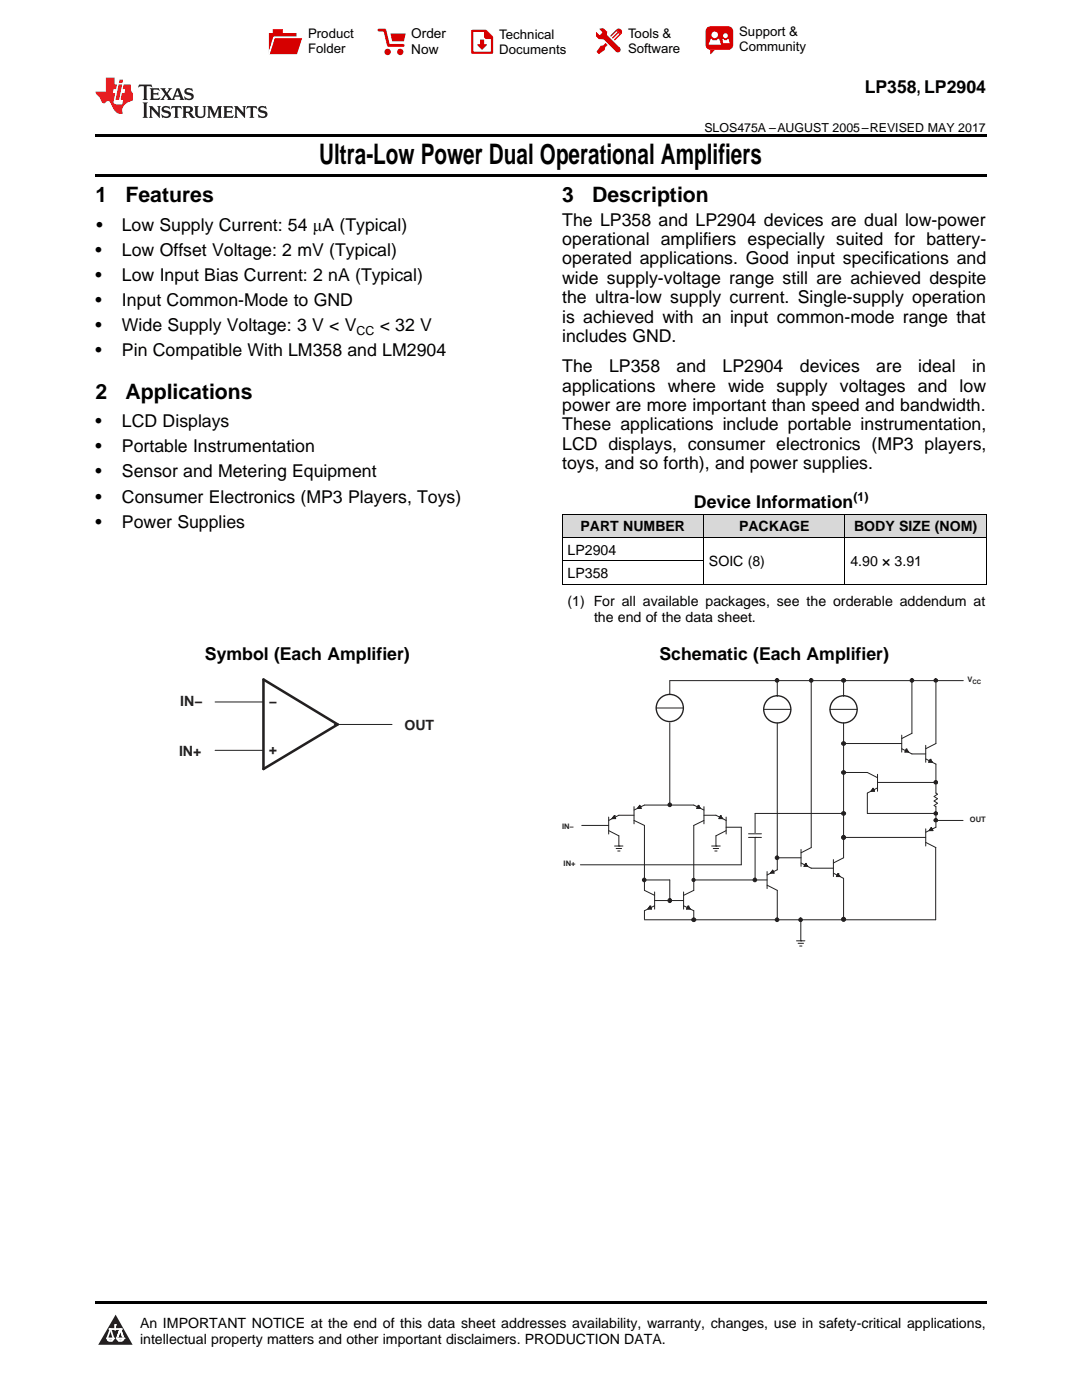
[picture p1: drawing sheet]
<svg xmlns="http://www.w3.org/2000/svg" width="216mm" height="279mm" viewBox="0 0 216 279" stroke-linecap="round" stroke-linejoin="round" font-family="sans-serif">
<g fill="#d8d8d8">
<path d="M112.2 102.7h28.2v4.6h-28.2z"/>
<path d="M140.4 102.7h28.2v4.6h-28.2z"/>
<path d="M168.6 102.7h28.2v4.6h-28.2z"/>
</g>
<path d="M23.1 262.4l3.4 6h-6.9z" fill="#231f20"/>
<path d="M21.4 267.1h1.2l-.3 .5h-.3a.55 .55 0 0 1-.6-.5z" fill-rule="evenodd" fill="#fff"/>
<path d="M21.4 267.1h1.2l-.3 .5h-.3a.55 .55 0 0 1-.6-.5z" fill="none" stroke="#231f20" stroke-width=".34"/>
<path d="M21.4 267.1l1.2 .1-.3 .4h-.5z" fill="none" stroke="#fff" stroke-width=".34"/>
<path d="M23 265.3h.1" fill="none" stroke="#fff" stroke-width=".34"/>
<path d="M23 264.4v.9z" fill="#fff"/>
<path d="M23 264.4v.9z" fill="none" stroke="#fff" stroke-width=".34"/>
<circle cx="23" cy="264.4" r=".17" fill="#fff"/>
<path d="M21.9 265.2h.1" fill="none" stroke="#fff" stroke-width=".34"/>
<path d="M21.9 265.2h2.3z" fill="#fff"/>
<path d="M21.9 265.2h2.3z" fill="none" stroke="#fff" stroke-width=".34"/>
<circle cx="24.2" cy="265.2" r=".17" fill="#fff"/>
<path d="M23.3 267.1h.1" fill="none" stroke="#fff" stroke-width=".34"/>
<path d="M24 265.2l-.7 1.9z" fill="#fff"/>
<path d="M24 265.2l-.7 1.9z" fill="none" stroke="#fff" stroke-width=".34"/>
<path d="M24 265.2l.7 1.9z" fill="#fff"/>
<path d="M24 265.2l.7 1.9z" fill="none" stroke="#fff" stroke-width=".34"/>
<path d="M24.6 267.1h.1" fill="none" stroke="#fff" stroke-width=".34"/>
<circle cx="21.4" cy="267.1" r=".17" fill="#fff"/>
<path d="M22.1 265.2l-.7 1.9z" fill="#fff"/>
<path d="M22.1 265.2l-.7 1.9z" fill="none" stroke="#fff" stroke-width=".34"/>
<path d="M22.1 265.2l.5 1.9z" fill="#fff"/>
<path d="M22.1 265.2l.5 1.9z" fill="none" stroke="#fff" stroke-width=".34"/>
<circle cx="22.6" cy="267.1" r=".17" fill="#fff"/>
<path d="M23.4 267.1h1.3a.65 .65 0 0 1-.7 .5 .65 .65 0 0 1-.6-.5z" fill-rule="evenodd" fill="#fff"/>
<path d="M23.4 267.1h1.3a.65 .65 0 0 1-.7 .5 .65 .65 0 0 1-.6-.5z" fill="none" stroke="#231f20" stroke-width=".34"/>
<path d="M23.4 267.1h1.3l-.4 .5h-.6z" fill="none" stroke="#fff" stroke-width=".34"/>
<path d="M23.3 267.1h.1" fill="none" stroke="#fff" stroke-width=".34"/>
<circle cx="24.7" cy="267.1" r=".17" fill="#fff"/>
<path d="M19 259.7h177.8v.5h-177.8z" fill="#000"/>
<g fill="none" stroke="#231f20" stroke-width=".2">
<path d="M126.5 163.7l2.1 1v13l2 1M126.5 161v3.4M127.3 161.3h.6M127.3 161.2h.6M127.4 161.1h.4M127.5 161h.3M127.6 160.9h.2M127.6 160.8h.1M127.6 160.7l.4 .6h-.8zM128.6 160.7l-2.1 1M128.6 175.6h5v4.1M130.6 178v3.4"/>
<path d="M130.6 179.7h5.8M136.4 178v3.4M138.4 160.7l2.1 1M139.1 161.3h.6M139.1 161.2h.6M139.2 161.1h.4M139.2 161h.3M139.2 160.9h.3M139.3 160.8h.1M139.3 160.7l.5 .6h-.8zM140.5 161v3.4M140.5 163.7l-2.1 1v13l-2 1"/>
<path d="M142.9 162.7l2 1M143.5 163.3h.6M143.5 163.2h.6M143.6 163.1h.4M143.6 163.1h.3M143.7 163h.2M143.7 162.9h.1M143.8 162.8h.1M143.8 162.8l.4 .6h-.8zM144.9 163.1v3.3M144.9 165.8l-2 1M153.1 176.7l2 1"/>
<path d="M153.1 173.9v3.4M153.8 174.2h.6M153.8 174.1h.6M153.9 174h.4M154 173.9h.3M154.1 173.9h.2M154.1 173.8h.1M154.1 173.7h.1M154.2 173.7l.3 .6h-.8zM155.1 173.6l-2 1M159.8 172.2l2.1 1.1M159.8 169.5v3.4"/>
<path d="M160.5 172.8h.6M160.5 172.7h.6M160.6 172.6h.3M160.6 172.5h.3M160.7 172.4h.1M160.7 172.3h.1M160.7 172.3l.5 .6h-.8zM161.9 169.2l-2.1 1M129.3 181.3h.6M129.4 181.3h.5M129.4 181.2h.5M129.5 181.1h.4"/>
<path d="M129.6 181h.2M129.6 180.9h.2M129.7 180.9h.1M129.7 180.8l.3 .6h-.7zM130.6 180.8l-2 1v1.7M136.4 180.8l2 1v1.8M137 181.3h.7M137.1 181.3h.5M137.1 181.2h.4M137.2 181.1h.3M137.2 181h.2M137.3 180.9h.1"/>
<path d="M137.3 180.8l.5 .6h-.8z"/>
</g>
<circle cx="138.4" cy="175.6" r=".32" fill="#231f20"/>
<g fill="none" stroke="#231f20" stroke-width=".2">
<path d="M133.6 135.9v2.7M133.6 135.8h58.6M155.1 135.8v3.1M161.9 135.8v33.4M168.3 135.8v3.1M182 135.8v10.6l-2.1 1M186.4 135.9h.7M186.4 135.7h.7M186.4 136h.6M186.4 135.7h.6M186.5 136.1h.5M186.5 135.6h.5"/>
<path d="M186.7 135.8v12.6l-2 1M130.9 141.3h5.5M133.6 144.2v16.5M152.4 141.6h5.4M155.1 144.3v29.3M165.6 141.6h5.4M168.3 144.3v26.9l-2 1M168.3 154.2h4.8l2 1M168.3 148.4h11.6M173.8 157.9h.7M173.9 157.8h.5M174 157.7h.4"/>
<path d="M174 157.6h.4M174.1 157.5h.2M174.2 157.4h.1M174.2 157.3h.1M174.2 157.3l.3 .6h-.7zM175.1 157.2l-2 1.1v4h14M175.1 154.5v3.4M175.1 156.2h12M179.9 149.4l2.1 1.1h2.7M179.9 146.7v3.4M180.6 150h.6M180.7 149.9h.5"/>
<path d="M180.7 149.8h.4M180.7 149.7h.3M180.8 149.6h.1M180.8 149.5h.1M180.8 149.5l.5 .6h-.7zM184.7 151.5l2 1v5.8l.4 .2-.7 .5 .7 .4-.7 .5 .7 .4-.7 .5 .3 .2v4.1l-2 1M184.7 148.7v3.4M185.3 152h.7M185.4 152h.5M185.4 151.9h.4M185.5 151.8h.3M185.5 151.7h.3"/>
<path d="M185.6 151.6h.1M185.6 151.5h.1M185.6 151.5l.5 .6h-.8zM186.4 156.2h.7M186.4 156.1h.7M186.4 156.3h.6M186.4 156h.6M186.5 156.4h.5M186.5 155.9h.5M116.1 164.7h5.4M121.5 165.8l2 1v2M121.5 163.1v3.3"/>
<path d="M122.2 163.3h.6M122.2 163.2h.6M122.3 163.1h.4M122.4 163.1h.3M122.4 163h.3M122.5 162.9h.1M122.6 162.8h.1M122.6 162.8l.3 .6h-.8zM126.5 162.7h-3l-2 1M128.6 160.7h9.8M138.4 175.6h14.7M140.5 162.7h2.4"/>
<path d="M142.9 166.8v2M144.9 165.1h3v7.5h-32.1M155.1 177.7v5.9M155.1 171.2h4.7M161.9 173.3h4.4M166.3 174.3l2 1v8.2M166.3 171.6v3.3M166.9 174.9h.7M167 174.8h.5M167 174.7h.5M167.1 174.6h.3M167.1 174.5h.2"/>
<path d="M167.2 174.4h.1M167.2 174.4l.4 .5h-.7zM168.3 162.3h-17.6v13.3M168.3 167.1h16.4M184.7 165.4v3.4M184.7 168.1l2 1.1M185.4 165.7h.7M185.5 165.6h.6M185.6 165.5h.4M185.6 165.4h.4M185.7 165.3h.2M185.8 165.2h.1"/>
<path d="M185.8 165.1h.1M185.8 165.1l.4 .7h-.8zM186.4 162.4h.7M186.4 162.2h.7M186.4 163.7h5.8M186.4 163.8h.7M186.4 163.6h.7M186.4 162.5h.6M186.4 163.9h.6M186.4 163.6h.6M186.5 162.6h.5M186.5 162.1h.5"/>
<path d="M186.5 164h.5M186.5 163.5h.5M186.7 169.2v14.4h-58.1M159.8 183.6v4.2"/>
<circle cx="186.7" cy="135.8" r=".32"/>
<circle cx="186.7" cy="156.1" r=".32"/>
<circle cx="138.4" cy="175.6" r=".32"/>
<circle cx="186.7" cy="163.7" r=".32"/>
<circle cx="186.7" cy="162.3" r=".32"/>
</g>
<g fill="none" stroke="#231f20" stroke-width=".27">
<circle cx="133.6" cy="141.3" r="2.71"/>
<circle cx="155.1" cy="141.6" r="2.71"/>
<circle cx="168.3" cy="141.6" r="2.71"/>
</g>
<circle cx="138.4" cy="183.6" r=".39" fill="#231f20"/>
<g fill="none" stroke="#231f20" stroke-width=".2">
<path d="M138.4 183.6h.1"/>
<circle cx="138.4" cy="183.6" r=".39"/>
</g>
<circle cx="168.3" cy="183.5" r=".41" fill="#231f20"/>
<g fill="none" stroke="#231f20" stroke-width=".2">
<path d="M168.3 183.5h.1"/>
<circle cx="168.3" cy="183.5" r=".41"/>
</g>
<circle cx="155.1" cy="183.6" r=".36" fill="#231f20"/>
<g fill="none" stroke="#231f20" stroke-width=".2">
<path d="M155.1 183.6h.1M158.9 187.8h1.7M159.3 188.3h1M159.6 188.8h.4M159.8 187.8h.1"/>
<circle cx="155.1" cy="183.6" r=".36"/>
</g>
<circle cx="159.7" cy="183.6" r=".36" fill="#231f20"/>
<g fill="none" stroke="#231f20" stroke-width=".2">
<path d="M122.6 168.8h1.7M122.9 169.3h1.1M123.3 169.8h.4M123.5 168.8h.1M142 168.8h1.7M142.3 169.3h1.1M142.6 169.8h.5M142.9 168.8h.1M159.8 183.6h.1"/>
<circle cx="159.7" cy="183.6" r=".36"/>
</g>
<path d="M149.9 166.4h1.4v.7h-1.4z" fill="#fff"/>
<path d="M149.4 166.4h2.5M149.4 167.1h2.5M150.7 167.1h.1" fill="none" stroke="#231f20" stroke-width=".2"/>
<circle cx="128.5" cy="175.6" r=".36" fill="#231f20"/>
<g fill="none" stroke="#231f20" stroke-width=".2">
<path d="M128.6 175.6h.1"/>
<circle cx="128.5" cy="175.6" r=".36"/>
</g>
<circle cx="133.6" cy="179.7" r=".39" fill="#231f20"/>
<g fill="none" stroke="#231f20" stroke-width=".2">
<path d="M133.6 179.7h.1"/>
<circle cx="133.6" cy="179.7" r=".39"/>
</g>
<circle cx="150.6" cy="175.6" r=".36" fill="#231f20"/>
<g fill="none" stroke="#231f20" stroke-width=".2">
<path d="M150.7 175.6h.1"/>
<circle cx="150.6" cy="175.6" r=".36"/>
</g>
<circle cx="133.6" cy="160.6" r=".36" fill="#231f20"/>
<g fill="none" stroke="#231f20" stroke-width=".2">
<path d="M133.6 160.7h.1"/>
<circle cx="133.6" cy="160.6" r=".36"/>
</g>
<circle cx="168.3" cy="154.2" r=".39" fill="#231f20"/>
<g fill="none" stroke="#231f20" stroke-width=".2">
<path d="M168.3 154.2h.1"/>
<circle cx="168.3" cy="154.2" r=".39"/>
</g>
<circle cx="168.3" cy="162.4" r=".39" fill="#231f20"/>
<g fill="none" stroke="#231f20" stroke-width=".2">
<path d="M168.3 162.3h.1"/>
<circle cx="168.3" cy="162.4" r=".39"/>
</g>
<circle cx="168.3" cy="167.1" r=".41" fill="#231f20"/>
<g fill="none" stroke="#231f20" stroke-width=".2">
<path d="M168.3 167.1h.1"/>
<circle cx="168.3" cy="167.1" r=".41"/>
</g>
<circle cx="155.1" cy="171.2" r=".36" fill="#231f20"/>
<g fill="none" stroke="#231f20" stroke-width=".2">
<path d="M155.1 171.2h.1"/>
<circle cx="155.1" cy="171.2" r=".36"/>
</g>
<circle cx="155.1" cy="135.8" r=".36" fill="#231f20"/>
<g fill="none" stroke="#231f20" stroke-width=".2">
<path d="M155.1 135.8h.1"/>
<circle cx="155.1" cy="135.8" r=".36"/>
</g>
<circle cx="168.3" cy="148.4" r=".39" fill="#231f20"/>
<g fill="none" stroke="#231f20" stroke-width=".2">
<path d="M168.3 148.4h.1"/>
<circle cx="168.3" cy="148.4" r=".39"/>
</g>
<circle cx="182" cy="135.8" r=".36" fill="#231f20"/>
<g fill="none" stroke="#231f20" stroke-width=".2">
<path d="M182 135.8h.1"/>
<circle cx="182" cy="135.8" r=".36"/>
</g>
<circle cx="168.3" cy="135.8" r=".39" fill="#231f20"/>
<g fill="none" stroke="#231f20" stroke-width=".2">
<path d="M168.3 135.8h.1"/>
<circle cx="168.3" cy="135.8" r=".39"/>
</g>
<circle cx="161.9" cy="135.8" r=".36" fill="#231f20"/>
<g fill="none" stroke="#231f20" stroke-width=".2">
<path d="M161.9 135.8h.1M42.9 140.1h9.7M42.9 149.7h9.7M66.7 144.6h11.5"/>
<circle cx="161.9" cy="135.8" r=".36"/>
</g>
<path d="M52.6 135.6l14.8 9-14.8 8.9z" fill="none" stroke="#231f20" stroke-width=".51"/>
<path d="M112.2 116.6h84.6M112.2 111.9h28.2M112.2 107.3h84.6M112.2 102.6h84.6M112.2 102.6v14M140.4 102.6v14M168.6 102.6v14M196.8 102.6v14" fill="none" stroke="#000" stroke-width=".2"/>
<path d="M19 34.8h177.8v.5h-177.8zM19 26.8h177.8v.6h-177.8zM112.2 116.6h.1zM168.5 116.6h.1zM196.7 116.6h.1z" fill="#000"/>
<path d="M27.7 16.9l-.1 .6 .6-.3h.5v.2v2.2l-.2 .4h1l-.2-.4v-2.2v-.2h.5l.6 .3-.2-.6zM29.9 17.6l.2 .4v1.6l-.2 .4h1.9l.1-.6a1.09 1.09 0 0 1-1.3 .1v-.6h.6l.4 .2v-.7l-.2 .2h-.8v-.6l.2-.1a1.01 1.01 0 0 1 1 .3l-.1-.6zM32 17.6l.9 1.2-1 1.2h.9l-.2-.3 .5-.7 .5 .7-.3 .3h1.7l-.2-.3 .1-.4h1l.1 .4-.2 .3h1l-.3-.4-.7-2h-.5l-1 2.2-.8-1.1 .9-1.1h-.9l.2 .2-.4 .7-.4-.7 .2-.2zM35.4 18l.4 1h-.8zM37 17.7a.66 .66 0 0 0-.2 .8 .66 .66 0 0 0 .6 .4l.7 .2 .1 .2a.8 .8 0 0 1-.7 .4 .8 .8 0 0 1-.7-.5l.1 .8 .2-.2a.94 .94 0 0 0 1.1 .1 .94 .94 0 0 0 .4-.9 1.48 1.48 0 0 0-1.3-.6v-.4a1.1 1.1 0 0 1 1.2 .2l-.2-.6-.2 .1-.5-.1zM28.5 20.4l.2 .4v2.3l-.2 .4h1l-.2-.4v-2.3l.2-.4zM29.7 21.2l.2 .4v1.5l-.2 .4h.8l-.3-.4 .1-1.3 1.6 1.8v-2l.2-.4h-.7l.2 .2v1.1l-1.2-1.3zM32.5 21.3a.66 .66 0 0 0-.2 .8 .66 .66 0 0 0 .6 .4l.6 .2 .2 .2a.8 .8 0 0 1-.8 .4 .8 .8 0 0 1-.7-.5l.2 .7 .2-.1a.94 .94 0 0 0 1 .1 .94 .94 0 0 0 .5-1 1.47 1.47 0 0 0-1.3-.6l-.1-.3a1.1 1.1 0 0 1 1.3 .2l-.2-.6-.2 .1-.5-.2zM34.3 21.2l-.2 .6a.64 .64 0 0 1 .8-.3v1.6l-.2 .4h1l-.3-.4 .1-1.6a.66 .66 0 0 1 .8 .3l-.2-.6zM36.3 21.2l.3 .4v1.5l-.3 .4h1l-.2-.2v-.7h.5l.1 .1a.8 .8 0 0 0 1.2 .7l-1-1a.62 .62 0 0 0 .6-.5 .62 .62 0 0 0-.6-.7zM37.1 21.5h.1a.48 .48 0 0 1 .6 0 .48 .48 0 0 1 .1 .6l-.2 .1-.6 .1zM38.7 21.2l.2 .2a2.29 2.29 0 0 0 .4 2 1.05 1.05 0 0 0 1.7-.7v-1.3l.2-.2h-.8l.2 .4v1.1a.61 .61 0 0 1-.6 .6 .61 .61 0 0 1-.6-.6v-1.1l.3-.4zM41.3 21.2l.3 .4v1.5l-.3 .4h.8l-.2-.4v-1.4l.8 1.9 .9-1.9v1.4l-.2 .4h.9l-.2-.4v-1.5l.2-.4h-.8l-.7 1.5-.6-1.5zM44.5 21.2l.2 .4v1.5l-.2 .4h1.9l.2-.6a1.1 1.1 0 0 1-1.4 .2v-.7h.6l.4 .2v-.6l-.2 .1-.8 .1v-.6l.2-.1a1.02 1.02 0 0 1 1.1 .2l-.2-.5zM46.7 21.2l.2 .4v1.5l-.2 .4h.8l-.3-.4 .1-1.3 1.6 1.8v-2l.2-.4h-.7l.2 .2v1.1l-1.2-1.3zM49.3 21.2l-.1 .6a.64 .64 0 0 1 .8-.3v1.6l-.3 .4h1l-.2-.4v-1.6a.66 .66 0 0 1 .8 .3l-.1-.6zM51.7 21.3a.66 .66 0 0 0-.2 .7 .66 .66 0 0 0 .7 .5l.6 .2 .1 .2a.8 .8 0 0 1-.7 .4 .8 .8 0 0 1-.7-.5l.1 .7 .2-.1a.94 .94 0 0 0 1.1 .1 .94 .94 0 0 0 .4-1 1.48 1.48 0 0 0-1.2-.6l-.1-.3a1.1 1.1 0 0 1 1.2 .2l-.2-.6-.1 .1-.6-.2z" fill="#231f20"/>
<path d="M21.1 15.5v2.8h-2v.4l.9 .9a.96 .96 0 0 0 1 1 .59 .59 0 0 1 .5-.4 .59 .59 0 0 1 .5 .3l.4 .8a1.61 1.61 0 0 0 2.1 1.3 1.63 1.63 0 0 1 1.1-2.2l.9-.3v-1.5a1.6 1.6 0 0 1-.4-1.7h-1.4l-.2 .9h.5l-.2 .8h-.5l-.2 1v.3h.5l-.2 .9h-.7a.74 .74 0 0 1-1-.6l.3-1.6h-.5l.2-.8h.5l.1-.9h-.4v-1.4zM23.7 16.9l-.7 3h.8l.6-3zM23.8 15.9l-.1 .7h.7l.2-.7z" fill="#ee1d23"/>
<g fill="#d60000">
<path d="M54.4 5.8h2v.8h2.8v4.2h-5.5v-4.2h.7z" fill-rule="evenodd"/>
<path d="M54.7 7.5h5.6l-1 3.3h-5.6z" fill-rule="evenodd"/>
</g>
<path d="M54.6 7.4h5.8l-.1 .1h-5.5l-1.1 3.3z" fill-rule="evenodd" fill="#fff"/>
<path d="M54.6 7.4h5.8l-.1 .1h-5.5l-1.1 3.3z" fill="none" stroke="#fff" stroke-width=".2"/>
<path d="M75.6 6h1.2l.7 3.1h3" fill="none" stroke="#d60000" stroke-width=".56"/>
<g fill="#d60000">
<path d="M77.9 6.7h3.1l-.4 1.5h-2.3z" fill-rule="evenodd"/>
<circle cx="77.3" cy="10.4" r=".64"/>
<circle cx="79.9" cy="10.4" r=".64"/>
</g>
<path d="M94.2 6.2h2.7l1.3 1.2v3.1h-4z" fill="none" stroke="#d60000" stroke-width=".44"/>
<g fill="#d60000">
<path d="M95.8 7.9h.8v1h.6l-1 1.1-1-1v-.1h.6z" fill-rule="evenodd"/>
<path d="M96.6 6.2h.3l1.3 1.2v.4h-1.3l-.3-.4z" fill-rule="evenodd"/>
<path d="M119.6 5.7h.9l.6 .6 .1 .7 2.5 2.5-.8 .8-2.3-2.3-1.1-.2-.6-.6v-.8l.7 .6 .5-.4v-.2l-.4-.5z" fill-rule="evenodd"/>
<path d="M119.9 9.1h.4l.5-.5 .4 .4-.5 .5v.4l-1.2 .9-.5-.5z" fill-rule="evenodd"/>
<path d="M123 5.9a.67 .67 0 0 1 .9 0 .67 .67 0 0 1 0 .9z" fill-rule="evenodd"/>
<path d="M123 5.9l.9 .9-1.2 1.2h-.2l.1-.2 .9-.9 .1-.2h-.3l-.9 1h-.2v-.2l.9-1 .1-.2h-.3l-.9 1h-.2v-.2z" fill-rule="evenodd"/>
<circle cx="123.3" cy="9.9" r=".54"/>
</g>
<path d="M121.1 6.3l-.1 .7" fill="none" stroke="#d60000" stroke-width=".2"/>
<g fill="#d60000">
<path d="M141.1 5.5l.6-.2h3.6a.95 .95 0 0 1 1 .9v2.8a.95 .95 0 0 1-1 .9h-3.6a.95 .95 0 0 1-.9-.9v-2.8z" fill-rule="evenodd"/>
<path d="M141.7 9.9h.9l-.7 .9h-.2z" fill-rule="evenodd"/>
</g>
<g fill="#fff">
<path d="M144.3 8.6h1.3z"/>
<path d="M141.8 7.8h.3l.1 .2h.8l.2-.2h.3l.4 1.1h-2.5z" fill-rule="evenodd"/>
<path d="M144.2 7.8h.2l.2 .2h.4l.2-.2h.2l.2 .8h-1.3z" fill-rule="evenodd"/>
<circle cx="142.6" cy="6.9" r=".65"/>
<circle cx="144.8" cy="7.1" r=".48"/>
</g>
<text font-size="5.6" x="63.7" y="32.8">Ultra-Low Power Dual Operational Amplifiers</text>
<g font-size="4.2">
<text x="19" y="40.4">1</text>
<text x="25" y="40.4">Features</text>
<text x="112.2" y="40.4">3</text>
<text x="118.2" y="40.4">Description</text>
<text x="19" y="79.6">2</text>
<text x="25" y="79.6">Applications</text>
</g>
<g font-size="3.5">
<text x="172.5" y="18.6">LP358, LP2904</text>
<text x="19.2" y="46.1">•</text>
<text x="24.3" y="46.1">Low Supply Current: 54 μA (Typical)</text>
<text x="112.2" y="45">The LP358 and LP2904 devices are dual low-power</text>
<text x="19" y="51.1">•</text>
<text x="24.3" y="51.1">Low Offset Voltage: 2 mV (Typical)</text>
<text x="112.2" y="48.9">operational amplifiers especially suited for battery-</text>
<text x="112.2" y="52.8">operated applications. Good input specifications and</text>
<text x="19" y="56.1">•</text>
<text x="24.3" y="56.1">Low Input Bias Current: 2 nA (Typical)</text>
<text x="112.2" y="56.7">wide supply-voltage range still are achieved despite</text>
<text x="19" y="61.1">•</text>
<text x="24.3" y="61.1">Input Common-Mode to GND</text>
<text x="112.2" y="60.5">the ultra-low supply current. Single-supply operation</text>
<text x="112.2" y="64.4">is achieved with an input common-mode range that</text>
<text x="19" y="66.1">•</text>
<text x="19" y="71.1">•</text>
<text x="24.3" y="66.1">Wide Supply Voltage: 3 V &lt; V</text>
<text x="24.3" y="71.1">Pin Compatible With LM358 and LM2904</text>
<text x="75.8" y="66.1">&lt; 32 V</text>
<text x="112.2" y="68.3">includes GND.</text>
<text x="112.2" y="74.3">The</text>
<text x="121.5" y="74.3">LP358</text>
<text x="135" y="74.3">and</text>
<text x="144.2" y="74.3">LP2904</text>
<text x="159.6" y="74.3">devices</text>
<text x="174.9" y="74.3">are</text>
<text x="183.2" y="74.3">ideal</text>
<text x="194" y="74.3">in</text>
<text x="112.2" y="78.1">applications where wide supply voltages and low</text>
<text x="112.2" y="82">power are more important than speed and bandwidth.</text>
<text x="19" y="85.3">•</text>
<text x="24.3" y="85.3">LCD Displays</text>
<text x="112.2" y="85.9">These applications include portable instrumentation,</text>
<text x="112.2" y="89.8">LCD displays, consumer electronics (MP3 players,</text>
<text x="19" y="90.3">•</text>
<text x="19" y="95.3">•</text>
<text x="24.3" y="90.3">Portable Instrumentation</text>
<text x="24.3" y="95.3">Sensor and Metering Equipment</text>
<text x="112.2" y="93.7">toys, and so forth), and power supplies.</text>
<text x="19" y="100.3">•</text>
<text x="24.3" y="100.3">Consumer Electronics (MP3 Players, Toys)</text>
<text x="138.5" y="101.4">Device Information</text>
<text x="19" y="105.3">•</text>
<text x="24.3" y="105.3">Power Supplies</text>
<text x="40.9" y="131.8">Symbol (Each Amplifier)</text>
<text x="131.6" y="131.8">Schematic (Each Amplifier)</text>
</g>
<g font-size="2.8">
<text x="115.8" y="106">PART NUMBER</text>
<text x="147.5" y="106">PACKAGE</text>
<text x="170.4" y="106">BODY SIZE (NOM)</text>
<text x="113.2" y="110.7">LP2904</text>
<text x="141.5" y="113">SOIC (8)</text>
<text x="169.7" y="113">4.90 × 3.91</text>
<text x="113.2" y="115.4">LP358</text>
<text x="113.2" y="120.9">(1) For all available packages, see the orderable addendum at</text>
<text x="118.5" y="124">the end of the data sheet.</text>
<text x="27.9" y="265">An IMPORTANT NOTICE at the end of this data sheet addresses availability, warranty, changes, use in safety-critical applications,</text>
<text x="27.9" y="268.2">intellectual property matters and other important disclaimers. PRODUCTION DATA.</text>
</g>
<g font-size="2.8" fill="#231f20">
<text x="36" y="140.9">IN−</text>
<text x="55.3" y="139.4" transform="rotate(-180 55.3 139.4)">−</text>
<text x="55.3" y="149.2" transform="rotate(-180 55.3 149.2)">+</text>
<text x="80.7" y="145.8">OUT</text>
<text x="35.7" y="150.9">IN+</text>
</g>
<g font-size="2.7">
<text x="82.1" y="7.7">Order</text>
<text x="82.1" y="10.7">Now</text>
</g>
<g font-size="2.6">
<text x="61.5" y="7.6">Product</text>
<text x="61.5" y="10.6">Folder</text>
<text x="99.6" y="7.8">Technical</text>
<text x="99.6" y="10.8">Documents</text>
<text x="125.3" y="7.6">Tools &amp;</text>
<text x="125.3" y="10.6">Software</text>
<text x="147.5" y="7.2">Support &amp;</text>
<text x="147.5" y="10.2">Community</text>
</g>
<g font-size="2.5">
<text x="140.5" y="26.3">SLOS475A –AUGUST 2005–REVISED MAY 2017</text>
<text x="71.2" y="66.8">CC</text>
<text x="170.3" y="100">(1)</text>
</g>
<g font-size="1.5" fill="#231f20">
<text x="193.1" y="136.2">V</text>
<text x="112.2" y="165.4">IN−</text>
<text x="193.5" y="164.1">OUT</text>
<text x="112.5" y="172.8">IN+</text>
</g>
<text font-size="1.2" fill="#231f20" x="194.1" y="136.5">CC</text>
</svg>
